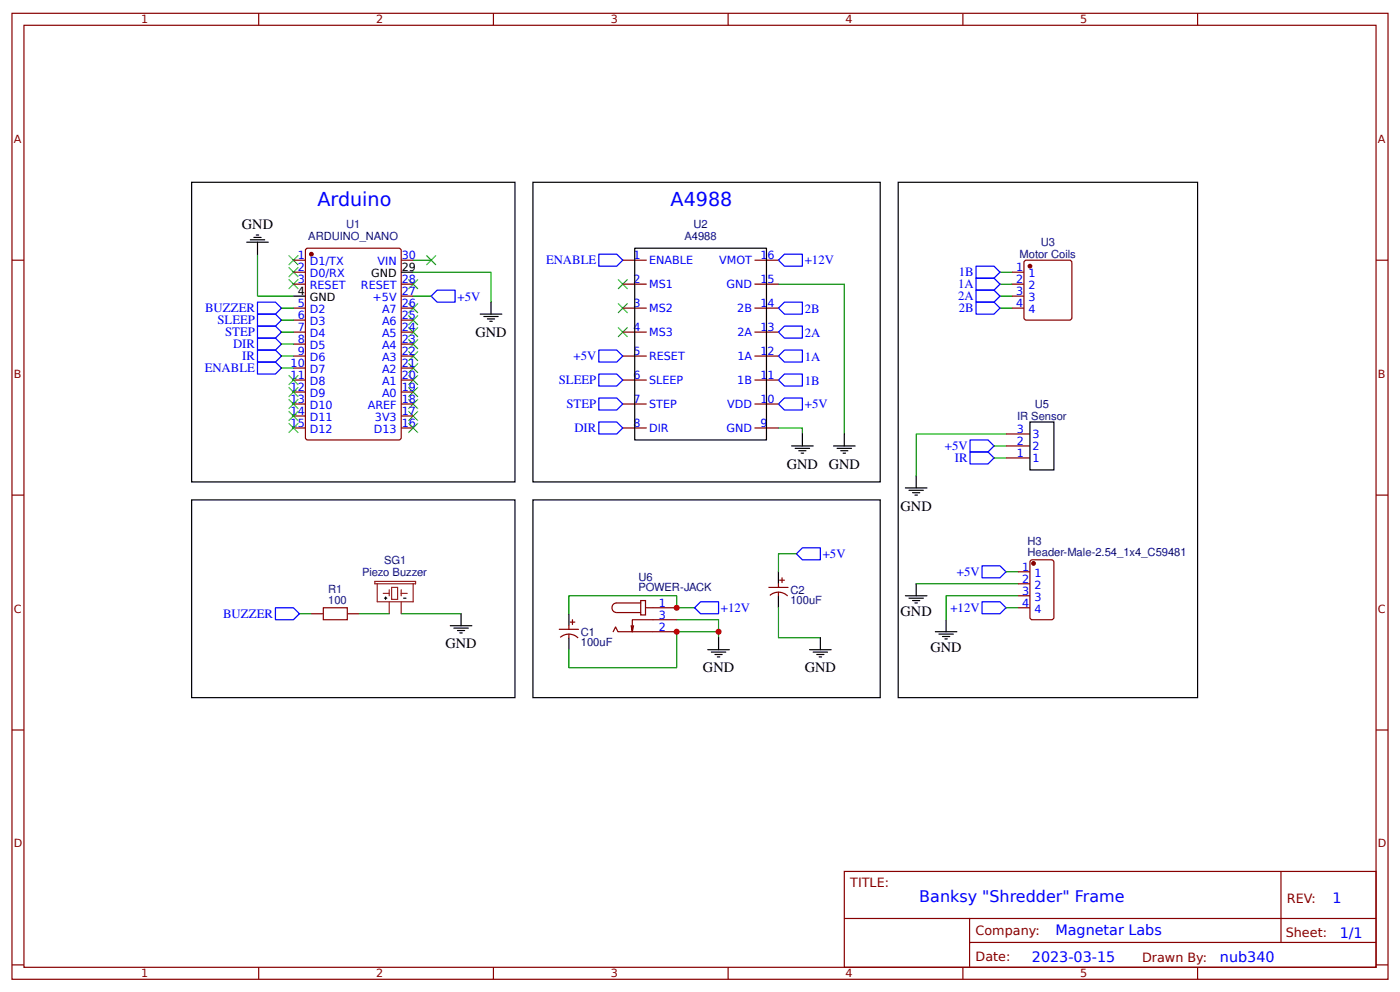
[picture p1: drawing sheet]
<svg xmlns="http://www.w3.org/2000/svg" width="309mm" height="219mm" viewBox="0 0 309 219" stroke-linecap="round" stroke-linejoin="round" font-family="sans-serif">
<g fill="none" stroke="#800" stroke-width=".26">
<path d="M2.6 2.9h304.1v213.3h-304.1zM5.3 5.6h298.7v207.9h-298.7zM57.1 2.9v2.7M109 2.9v2.7M160.9 2.9v2.7M212.7 2.9v2.7M264.6 2.9v2.7M2.6 57.4h2.7M64.8 57.4h2.7M67.7 54.9l20.4-.1 .5 .3v41.5l-.2 .5h-20.4l-.5-.2v-41.6zM88.6 57.4h2.7M137.6 57.4h5.3"/>
<path d="M166.7 57.4h5.3M226.3 57.7l.4-.3h9.6l.4 .3 .1 12.4-.3 .5-9.8 .1-.4-.3zM304 57.4h2.7M64.8 60.1h2.7M64.8 62.7h2.7M64.8 68h2.7M64.8 73.3h2.7M64.8 78.6h2.7M64.8 70.7h2.7M64.8 76h2.7M88.6 62.7h2.7M88.6 65.4h2.7"/>
<path d="M88.6 68h2.7M88.6 73.3h2.7M88.6 78.6h2.7M88.6 70.7h2.7M88.6 76h2.7M137.6 62.7h5.3M137.6 68h5.3M137.6 73.3h5.3M137.6 78.6h5.3M166.7 62.7h5.3M166.7 68h5.3M166.7 73.3h5.3"/>
<path d="M166.7 78.6h5.3M223.6 60.1h2.6M223.6 62.7h2.6M223.6 65.4h2.6M223.6 68h2.6M64.8 83.9h2.7M64.8 89.2h2.7M64.8 94.5h2.7M64.8 81.3h2.7M64.8 86.5h2.7M64.8 91.8h2.7M88.6 83.9h2.7"/>
<path d="M88.6 89.2h2.7M88.6 94.5h2.7M88.6 81.3h2.7M88.6 86.5h2.7M88.6 91.8h2.7M137.6 83.9h5.3M137.6 89.2h5.3M137.6 94.5h5.3M166.7 83.9h5.3M166.7 89.2h5.3M166.7 94.5h5.3M222.2 98.5h5.3"/>
<path d="M222.2 95.8h5.3M2.6 109.3h2.7M222.2 101.1h5.3M304 109.3h2.7M68.8 135.5h2.6M76.7 135.5h2.7M123.6 138.9h4.2M125.7 138.1v.8M125.7 140v.8M125.9 137.3h1.1M126.5 136.8v1.1M135.5 139.5l.5-1.1 .5 1.1h13"/>
<path d="M140 138.1l-.3 1.4M141.6 132.6h1v3.2h-1zM141.6 133.1h-5.3a1.06 1.06 0 0 0-1.1 1.1 1.06 1.06 0 0 0 1.1 1h5.3M142.6 134.2h6.9M149.5 136.8h-9.8v2.7l-.3-1.4M169.9 129.7h4.2M170.1 131.5a2.85 2.85 0 0 1 3.9 .1M172 128.9v.8M172 130.7v.8M172.2 128.1h1.1M172.8 127.6v1M224.9 134.2h2.6"/>
<path d="M224.9 126.2h2.6M224.9 128.9h2.6M224.9 131.5h2.6M227.6 123.8l.5-.2h4.2l.5 .2v12.5l-.2 .4-4.5 .1-.5-.2zM123.8 140.7a2.85 2.85 0 0 1 3.9 .1M2.6 161.2h2.7M304 161.2h2.7M186.5 192.4h117.5v21.1h-117.5zM283 192.4v15.7M2.6 213h2.7M57.1 213.5v2.7M109 213.5v2.7"/>
<path d="M160.9 213.5v2.7M186.6 202.8h117.3M212.7 213.5v2.7M214.2 208.1h89.7M214.2 202.8v10.5M264.6 213.5v2.7M304 213h2.7"/>
</g>
<g fill="none" stroke="#00f" stroke-width=".26">
<path d="M132.3 56.1h4l1.3 1.3-1.3 1.4h-4zM172 57.4l1.3-1.3h4v2.7h-4zM215.6 58.8h4l1.3 1.3-1.3 1.3h-4zM56.9 79.9h4l1.3 1.4-1.3 1.3h-4zM56.9 77.3h4l1.3 1.3-1.3 1.3h-4zM56.9 72h4l1.3 1.3-1.3 1.3h-4zM56.9 69.3h4l1.3 1.4-1.3 1.3h-4zM56.9 66.7h4l1.3 1.3-1.3 1.3h-4zM56.9 74.6h4l1.3 1.4-1.3 1.3h-4zM95.2 65.4l1.4-1.3h3.9v2.6h-3.9zM132.3 77.3h4l1.3 1.3-1.3 1.3h-4zM172 73.3l1.3-1.3h4v2.6h-4z"/>
<path d="M173.3 66.7h4v2.6h-4l-1.3-1.3zM173.3 77.3h4v2.6h-4l-1.3-1.3zM215.6 66.7h4l1.3 1.3-1.3 1.3h-4zM215.6 64.1h4l1.3 1.3-1.3 1.3h-4zM215.6 61.4h4l1.3 1.3-1.3 1.4h-4zM132.3 82.6h4l1.3 1.3-1.3 1.3h-4zM132.3 87.9h4l1.3 1.3-1.3 1.3h-4zM132.3 93.2h4l1.3 1.3-1.3 1.3h-4zM172 89.2l1.3-1.3h4v2.6h-4zM173.3 82.6h4v2.6h-4l-1.3-1.3zM214.3 99.8h4l1.3 1.3-1.3 1.3h-4zM214.3 97.1h4l1.3 1.4-1.3 1.3h-4z"/>
<path d="M60.9 134.2h3.9l1.3 1.3-1.3 1.3h-3.9zM153.5 134.2l1.3-1.4h3.9v2.7h-3.9zM177.3 120.9h3.9v2.7h-3.9l-1.4-1.3zM217 124.9h3.9l1.3 1.3-1.3 1.4h-3.9zM217 132.8h3.9l1.3 1.4-1.3 1.3h-3.9z"/>
</g>
<g fill="none" stroke="#000" stroke-width=".26">
<path d="M42.3 40.2h71.5v66.2h-71.5zM54.5 53.5h4.8M55.3 52.9h3.2M56.1 52.4h1.6M56.6 51.9h.5M56.9 53.5v2.6M117.7 40.2h76.8v66.2h-76.8zM140.2 54.8h29.1v42.3h-29.1zM198.4 40.2h66.2v113.8h-66.2zM64.8 65.4h2.7M88.6 60.1h2.7M106.1 69.3h4.8"/>
<path d="M106.9 69.9h3.2M107.7 70.4h1.6M108.2 70.9h.5M108.5 66.7v2.6M174.9 98.5h4.8M175.7 99h3.2M176.5 99.5h1.6M177.3 95.8v2.7M184.1 98.5h4.8M184.9 99h3.2M185.7 99.5h1.6M186.5 95.8v2.7"/>
<path d="M227.5 93.2h5.3v10.5h-5.3zM42.3 110.4h71.5v43.6h-71.5zM117.7 110.4h76.8v43.6h-76.8zM177 100h.5M186.3 100h.5M200 107.7h4.8M200.8 108.2h3.2M201.6 108.8h1.6M202.1 109.3h.6M202.4 105.1v2.6M84.9 132.1h.3v.2M85.2 131.8v.3h.3"/>
<path d="M89.2 132.1h.5M99.5 138.1h4.7M100.3 138.7h3.2M101.1 139.2h1.6M101.6 139.7h.5M101.9 135.5v2.6M125.7 135.5v2.6M172 126.2v2.7M172 131.5v2.7M200 131.5h4.8M200.8 132.1h3.2M201.6 132.6h1.6"/>
<path d="M202.1 133.1h.6M202.4 128.9v2.6M206.6 139.5h4.8M207.4 140h3.2M209 136.8v2.7M125.7 140.8v2.6M156.4 143.4h4.7M157.2 144h3.1M158 144.5h1.5M158.5 145h.5M158.7 140.8v2.6M178.9 143.4h4.7"/>
<path d="M179.7 144h3.1M180.4 144.5h1.6M181 145h.5M181.2 140.8v2.6M208.2 140.5h1.6M208.8 141h.5"/>
</g>
<g fill="none" stroke="#080" stroke-width=".26">
<path d="M56.9 56.1v9.3h7.9M91.3 57.4h3.9M62.2 68h2.6M62.2 78.6h2.6M62.2 76h2.6M62.2 73.3h2.6M62.2 70.7h2.6M91.3 60.1h17.2v6.6M91.3 65.4h3.9M172 62.7h14.5v33.1M220.9 68h2.7M220.9 65.4h2.7"/>
<path d="M220.9 62.7h2.7M220.9 60.1h2.7M62.2 81.3h2.6M172 94.5h5.3v1.3M219.6 98.5h2.6M222.2 95.8h-19.8v9.3M219.6 101.1h2.6M66.1 135.5h2.7M79.4 135.5h6.6M88.6 135.5h13.3M149.5 136.8h9.2v2.7M153.5 134.2h-4v-2.7h-23.8v4"/>
<path d="M172 134.2v6.6h9.2M175.9 122.3h-3.9v3.9M202.4 128.9h22.5M222.2 126.2h2.7M222.2 134.2h2.7M224.9 131.5h-15.9v5.3M158.7 140.8v-1.3h-9.2v7.9h-23.8v-4"/>
</g>
<path d="M71.4 134.2h5.3v2.6h-5.3z" fill="none" stroke="#a00000" stroke-width=".26"/>
<g fill="#800" stroke="#800" stroke-width=".26">
<circle cx="227.5" cy="58.8" r=".4"/>
<circle cx="68.8" cy="56.1" r=".4"/>
<circle cx="228.3" cy="124.4" r=".4"/>
</g>
<g fill="#000" stroke="#3c3" stroke-width=".26">
<path d="M63.8 59l2.1 2.1zM65.9 59l-2.1 2.1z"/>
<path d="M63.8 56.4l2.1 2.1zM65.9 56.4l-2.1 2.1z"/>
<path d="M94.2 56.4l2.1 2.1zM96.3 56.4l-2.1 2.1z"/>
<path d="M63.8 61.7l2.1 2.1zM63.8 63.8l2.1-2.1z"/>
<path d="M90.2 61.7l2.1 2.1zM92.3 61.7l-2.1 2.1z"/>
<path d="M90.2 67l2.1 2.1zM92.3 67l-2.1 2.1z"/>
<path d="M90.2 69.6l2.1 2.1zM92.3 69.6l-2.1 2.1z"/>
<path d="M90.2 72.3l2.1 2.1zM92.3 72.3l-2.1 2.1z"/>
<path d="M90.2 74.9l2.1 2.1zM92.3 74.9l-2.1 2.1z"/>
<path d="M90.2 77.5l2.1 2.2zM92.3 77.5l-2.1 2.2z"/>
<path d="M136.5 61.7l2.1 2.1zM136.5 63.8l2.1-2.1z"/>
<path d="M136.5 67l2.1 2.1zM138.6 67l-2.1 2.1z"/>
<path d="M136.5 72.3l2.1 2.1zM136.5 74.4l2.1-2.1z"/>
<path d="M63.8 82.8l2.1 2.2zM65.9 82.8l-2.1 2.2z"/>
<path d="M63.8 85.5l2.1 2.1zM65.9 85.5l-2.1 2.1z"/>
<path d="M63.8 88.1l2.1 2.1zM65.9 88.1l-2.1 2.1z"/>
<path d="M63.8 90.8l2.1 2.1zM65.9 90.8l-2.1 2.1z"/>
<path d="M63.8 93.4l2.1 2.1zM65.9 93.4l-2.1 2.1z"/>
<path d="M90.2 80.2l2.1 2.1zM92.3 80.2l-2.1 2.1z"/>
<path d="M90.2 82.8l2.1 2.2zM92.3 82.8l-2.1 2.2z"/>
<path d="M90.2 85.5l2.1 2.1zM92.3 85.5l-2.1 2.1z"/>
<path d="M90.2 88.1l2.1 2.1zM92.3 88.1l-2.1 2.1z"/>
<path d="M90.2 90.8l2.1 2.1zM92.3 90.8l-2.1 2.1z"/>
<path d="M90.2 93.4l2.1 2.1zM92.3 93.4l-2.1 2.1z"/>
</g>
<path d="M82.8 128.3h9v.6h-9zM83.3 128.9v3.9h8v-3.9M84.7 131h1.3M86 130.2v1.3M86 132.8v2.7M86.5 129.7h1.3v2.6h-1.3zM88.6 131h1.4M88.6 130.2v1.3M88.6 132.8v2.7" fill="none" stroke="#8d2323" stroke-width=".26"/>
<g fill="#c00">
<circle cx="149.5" cy="139.5" r=".66"/>
<circle cx="149.5" cy="134.2" r=".66"/>
<circle cx="158.8" cy="139.5" r=".66"/>
</g>
<g font-size="4.2" fill="#00f">
<text x="70.1" y="45.5">Arduino</text>
<text x="148.2" y="45.5">A4988</text>
</g>
<text font-size="3.5" fill="#00f" x="203.1" y="199.1">Banksy &quot;Shredder&quot; Frame</text>
<g font-size="3.2">
<text x="53.4" y="50.6">GND</text>
<text x="105" y="74.4">GND</text>
<text x="173.8" y="103.5">GND</text>
<text x="183.1" y="103.5">GND</text>
<text x="199" y="112.7">GND</text>
<text x="199" y="136.1">GND</text>
<text x="98.4" y="143.2">GND</text>
<text x="155.3" y="148.4">GND</text>
<text x="177.8" y="148.4">GND</text>
<text x="205.6" y="144">GND</text>
</g>
<g font-size="3.2" fill="#00f">
<text x="294.4" y="199.3">1</text>
<text x="233.2" y="206.5">Magnetar Labs</text>
<text x="296" y="207.1">1/1</text>
<text x="228" y="212.3">2023-03-15</text>
<text x="269.5" y="212.3">nub340</text>
</g>
<g font-size="2.8" fill="#00f">
<text x="120.7" y="58.4">ENABLE</text>
<text x="177.8" y="58.4">+12V</text>
<text x="211.7" y="63.7">1A</text>
<text x="211.8" y="61">1B</text>
<text x="45.3" y="69">BUZZER</text>
<text x="48" y="71.6">SLEEP</text>
<text x="101.1" y="66.3">+5V</text>
<text x="177.8" y="69">2B</text>
<text x="211.7" y="66.3">2A</text>
<text x="211.8" y="69">2B</text>
<text x="49.8" y="74.3">STEP</text>
<text x="51.5" y="76.9">DIR</text>
<text x="177.8" y="74.3">2A</text>
<text x="45.3" y="82.2">ENABLE</text>
<text x="53.5" y="79.6">IR</text>
<text x="126.7" y="79.5">+5V</text>
<text x="177.8" y="79.6">1A</text>
<text x="123.5" y="84.8">SLEEP</text>
<text x="177.8" y="84.9">1B</text>
<text x="125.2" y="90.1">STEP</text>
<text x="126.9" y="95.4">DIR</text>
<text x="177.8" y="90.2">+5V</text>
<text x="208.7" y="99.4">+5V</text>
<text x="211" y="102.1">IR</text>
<text x="181.8" y="123.2">+5V</text>
<text x="211.4" y="127.2">+5V</text>
<text x="49.3" y="136.4">BUZZER</text>
<text x="159.3" y="135.1">+12V</text>
<text x="210" y="135.1">+12V</text>
</g>
<g font-size="2.8" fill="#800">
<text x="187.9" y="195.8">TITLE:</text>
<text x="284.3" y="199.3">REV:</text>
<text x="215.5" y="206.5">Company:</text>
<text x="284.1" y="206.9">Sheet:</text>
<text x="215.5" y="212.2">Date:</text>
<text x="252.3" y="212.3">Drawn By:</text>
</g>
<g font-size="2.5" fill="#800">
<text x="31.2" y="5.2">1</text>
<text x="83.1" y="5.2">2</text>
<text x="134.9" y="5.2">3</text>
<text x="186.8" y="5.2">4</text>
<text x="238.7" y="5.2">5</text>
<text x="3" y="31.5">A</text>
<text x="304.4" y="31.5">A</text>
<text x="3" y="83.4">B</text>
<text x="304.4" y="83.4">B</text>
<text x="3" y="135.2">C</text>
<text x="304.4" y="135.2">C</text>
<text x="3" y="187.1">D</text>
<text x="304.4" y="187.1">D</text>
<text x="31.2" y="215.8">1</text>
<text x="83.1" y="215.8">2</text>
<text x="134.9" y="215.8">3</text>
<text x="186.8" y="215.8">4</text>
<text x="238.7" y="215.8">5</text>
</g>
<g font-size="2.5" fill="#000080">
<text x="68.1" y="53">ARDUINO_NANO</text>
<text x="76.5" y="50.3">U1</text>
<text x="151.2" y="53">A4988</text>
<text x="153.2" y="50.3">U2</text>
<text x="225.3" y="56.9">Motor Coils</text>
<text x="229.9" y="54.3">U3</text>
<text x="224.7" y="92.7">IR Sensor</text>
<text x="228.6" y="90">U5</text>
<text x="84.8" y="124.4">SG1</text>
<text x="227" y="122.7">Header-Male-2.54_1x4_C59481</text>
<text x="227" y="120.3">H3</text>
<text x="72.5" y="131">R1</text>
<text x="80" y="127.1">Piezo Buzzer</text>
<text x="141" y="130.6">POWER-JACK</text>
<text x="141" y="128.2">U6</text>
<text x="174.6" y="131.1">C2</text>
<text x="72.5" y="133.4">100</text>
<text x="174.6" y="133.4">100uF</text>
<text x="128.3" y="142.7">100uF</text>
<text x="128.3" y="140.3">C1</text>
</g>
<g font-size="2.5" fill="#00f">
<text x="65.8" y="57.2">1</text>
<text x="65.8" y="59.8">2</text>
<text x="68.4" y="58.5">D1/TX</text>
<text x="83.4" y="58.5">VIN</text>
<text x="88.8" y="57.2">30</text>
<text x="140" y="57.2">1</text>
<text x="143.4" y="58.2">ENABLE</text>
<text x="158.9" y="58.2">VMOT</text>
<text x="168" y="57.2">16</text>
<text x="224.5" y="59.8">1</text>
<text x="65.8" y="62.5">3</text>
<text x="68.4" y="61.1">D0/RX</text>
<text x="68.4" y="63.8">RESET</text>
<text x="79.7" y="63.8">RESET</text>
<text x="88.8" y="65.1">27</text>
<text x="88.8" y="62.5">28</text>
<text x="140" y="62.5">2</text>
<text x="143.4" y="63.5">MS1</text>
<text x="160.5" y="63.5">GND</text>
<text x="168" y="62.5">15</text>
<text x="224.5" y="62.5">2</text>
<text x="224.5" y="65.1">3</text>
<text x="227.2" y="61.1">1</text>
<text x="227.2" y="63.8">2</text>
<text x="65.8" y="67.8">5</text>
<text x="65.8" y="70.4">6</text>
<text x="68.4" y="69.1">D2</text>
<text x="68.4" y="71.7">D3</text>
<text x="82.3" y="66.4">+5V</text>
<text x="84.4" y="71.7">A6</text>
<text x="84.4" y="69.1">A7</text>
<text x="88.8" y="70.4">25</text>
<text x="88.8" y="67.8">26</text>
<text x="140" y="67.8">3</text>
<text x="143.4" y="68.8">MS2</text>
<text x="162.9" y="68.8">2B</text>
<text x="168" y="67.8">14</text>
<text x="224.5" y="67.8">4</text>
<text x="227.2" y="66.4">3</text>
<text x="227.2" y="69.1">4</text>
<text x="65.8" y="73.1">7</text>
<text x="65.8" y="75.7">8</text>
<text x="68.4" y="74.4">D4</text>
<text x="68.4" y="77">D5</text>
<text x="84.4" y="77">A4</text>
<text x="84.4" y="74.4">A5</text>
<text x="88.8" y="75.7">23</text>
<text x="88.8" y="73.1">24</text>
<text x="140" y="73.1">4</text>
<text x="143.4" y="74.1">MS3</text>
<text x="162.9" y="74.1">2A</text>
<text x="168" y="73.1">13</text>
<text x="64.2" y="81">10</text>
<text x="64.2" y="83.6">11</text>
<text x="65.8" y="78.3">9</text>
<text x="68.4" y="79.7">D6</text>
<text x="68.4" y="82.3">D7</text>
<text x="84.4" y="82.3">A2</text>
<text x="84.4" y="79.7">A3</text>
<text x="88.8" y="83.6">20</text>
<text x="88.8" y="81">21</text>
<text x="88.8" y="78.3">22</text>
<text x="140" y="78.3">5</text>
<text x="140" y="83.6">6</text>
<text x="143.4" y="79.4">RESET</text>
<text x="162.9" y="79.4">1A</text>
<text x="168" y="83.6">11</text>
<text x="168" y="78.3">12</text>
<text x="64.2" y="86.3">12</text>
<text x="64.2" y="88.9">13</text>
<text x="68.4" y="85">D8</text>
<text x="68.4" y="87.6">D9</text>
<text x="84.4" y="87.6">A0</text>
<text x="84.4" y="85">A1</text>
<text x="88.8" y="88.9">18</text>
<text x="88.8" y="86.3">19</text>
<text x="140" y="88.9">7</text>
<text x="143.4" y="84.7">SLEEP</text>
<text x="143.4" y="90">STEP</text>
<text x="160.7" y="90">VDD</text>
<text x="162.9" y="84.7">1B</text>
<text x="168" y="88.9">10</text>
<text x="64.2" y="91.6">14</text>
<text x="64.2" y="94.2">15</text>
<text x="68.4" y="90.2">D10</text>
<text x="68.4" y="92.9">D11</text>
<text x="68.4" y="95.5">D12</text>
<text x="81.3" y="90.2">AREF</text>
<text x="82.6" y="95.5">D13</text>
<text x="82.8" y="92.9">3V3</text>
<text x="88.8" y="94.2">16</text>
<text x="88.8" y="91.6">17</text>
<text x="140" y="94.2">8</text>
<text x="143.4" y="95.3">DIR</text>
<text x="160.5" y="95.3">GND</text>
<text x="168" y="94.2">9</text>
<text x="224.6" y="95.5">3</text>
<text x="224.6" y="100.8">1</text>
<text x="224.6" y="98.2">2</text>
<text x="228.1" y="101.9">1</text>
<text x="228.1" y="99.2">2</text>
<text x="228.1" y="96.6">3</text>
<text x="225.8" y="126">1</text>
<text x="225.8" y="128.6">2</text>
<text x="225.8" y="131.3">3</text>
<text x="228.5" y="127.3">1</text>
<text x="228.5" y="129.9">2</text>
<text x="145.5" y="133.9">1</text>
<text x="145.5" y="136.6">3</text>
<text x="225.8" y="133.9">4</text>
<text x="228.5" y="132.6">3</text>
<text x="228.5" y="135.2">4</text>
<text x="145.5" y="139.2">2</text>
</g>
<g font-size="2.5">
<text x="88.8" y="59.8">29</text>
<text x="65.8" y="65.1">4</text>
<text x="82" y="61.1">GND</text>
<text x="68.4" y="66.4">GND</text>
</g>
</svg>
